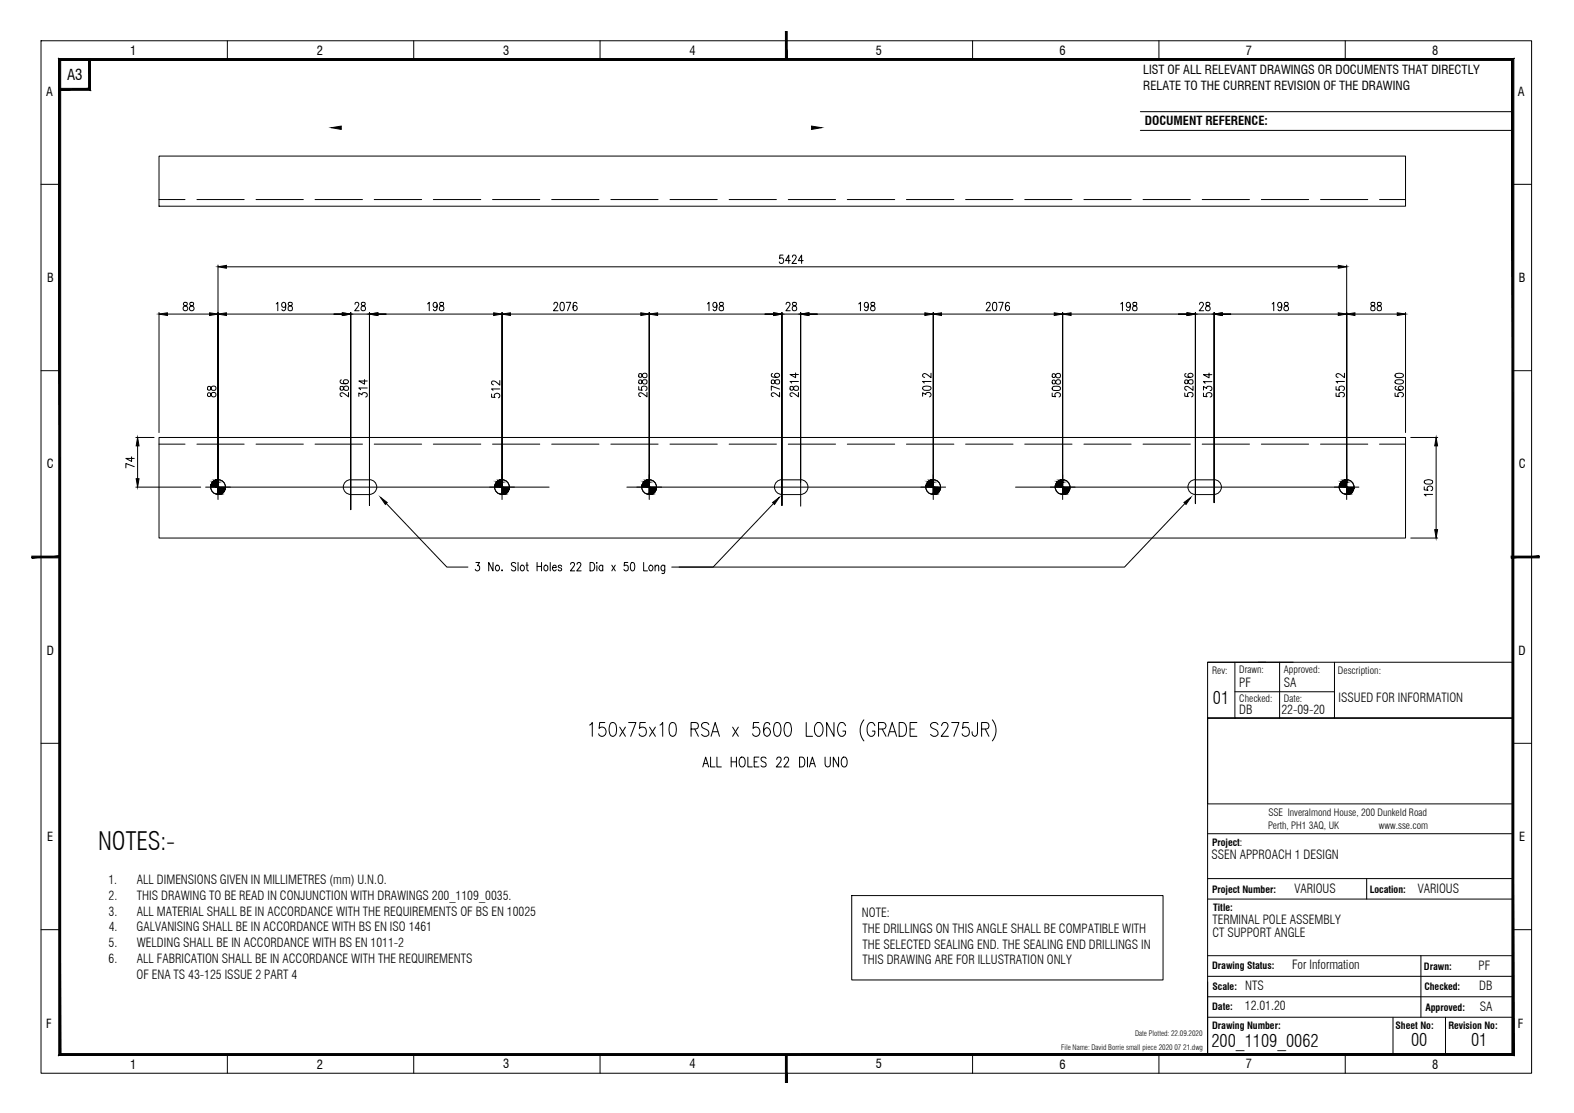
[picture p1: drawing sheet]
<svg xmlns="http://www.w3.org/2000/svg" width="420mm" height="297mm" viewBox="0 0 420 297" stroke-linecap="round" stroke-linejoin="round" font-family="sans-serif">
<!-- layer: Border -->
<g fill="none" stroke="#000" stroke-width=".27">
<path d="M304.4 29.8h99.4M304.4 34.8h99.4M322.4 176.7h81.4M345.2 176.7h-22.8v14.9h81.4h-81.4v89.8h81.4M356.2 176.7v14.9M403.8 213.5v18.1M322.4 222.5h81.4M322.4 234.5h81.4M322.4 239.9h81.4M364.8 234.5v5.4M322.4 255.1h81.4M379.3 255.1v16.4"/>
<path d="M322.4 260.6h81.4M322.4 266h81.4M322.4 271.5h81.4M371.8 271.5v9.9M385.9 271.5v9.9"/>
</g>
<!-- layer: Border Grid -->
<g fill="none" stroke="#000" stroke-width=".27">
<path d="M11 10.9h397.8v275.5h-397.8zM60.7 10.9v5M110.4 10.9v5M160.2 10.9v5M259.6 10.9v5M309.4 10.9v5M359.1 10.9v5M11 49.2h4.9M403.8 49.2h5M11 98.9h4.9M403.8 98.9h5M11 198.4h4.9"/>
<path d="M403.8 198.4h5M11 248.1h4.9M403.8 248.1h5M60.7 281.4v5M110.4 281.4v5M160.2 281.4v5M259.6 281.4v5M309.4 281.4v5M359.1 281.4v5"/>
</g>
<!-- layer: Border -->
<g fill="#000" stroke="#000" stroke-width=".27">
<path d="M15.7 15.6l.5 .5 387.9-.5zM16.2 16.1l387.9-.5-.5 .5zM404.1 15.6l-.5 .5 .5 265.6zM403.6 16.1l.5 265.6-.5-.5zM15.7 281.7h388.4l-.5-.5zM16.2 281.2h387.4l-387.9 .5zM15.7 15.6v266.1l.5-.5zM15.7 15.6l.5 .5v265.1z"/>
<path d="M15.9 23.6v.5l7.8-.5zM15.9 24.1l7.8-.5 .5 .5zM23.7 15.9v7.7l.5 .5zM23.7 15.9h.5v8.2z"/>
</g>
<!-- layer: 0 -->
<g fill="#000" stroke="#000" stroke-width=".27">
<path d="M209.7 8.4v7.5h.4zM209.7 8.4h.4v7.5z"/>
<path d="M8.5 148.9h7.4v-.5zM8.5 148.4h7.4l-7.4 .5z"/>
<path d="M403.4 148.9h7.5v-.5zM403.4 148.4h7.5l-7.5 .5z"/>
<path d="M209.7 281.4v7.5h.4zM209.7 281.4h.4v7.5z"/>
</g>
<path d="M329.6 176.7v14.9M335.9 176.7h2M341.6 176.7v14.9M403.8 176.7v14.9M322.4 191.6h81.4v22.9h-81.4zM329.6 184.6h26.6" fill="none" stroke="#000" stroke-width=".27"/>
<!-- layer: PDF22_Dimensions -->
<path d="M88.5 34.1l2.6-.4v.8zM216.6 33.7l2.7 .4-2.7 .4z" fill="#000" stroke="#000" stroke-width=".27"/>
<!-- layer: PDF23_Text -->
<g fill="none" stroke="#000" stroke-width=".27">
<path d="M157.4 193.5l.7-.7v3.7M161.4 192.8h-1.3l-.2 1.6a1.15 1.15 0 0 1 1.6 .1 1.15 1.15 0 0 1 0 1.6 1.15 1.15 0 0 1-1.6 .1l-.1-.4M163 193l.7-.2a1.71 1.71 0 0 1 .9 2.1l-.1 .9-.4 .5-.7 .2a1.84 1.84 0 0 1-.8-2.1zM165.4 194.1l1.5 2.4M166.9 194.1l-1.5 2.4M167.8 192.8h1.9l-1.4 3.7M172.3 192.8h-1.5l-.1 1.6a1.08 1.08 0 0 1 1.4-.2 1.08 1.08 0 0 1 .4 1.3 1 1 0 0 1-.8 1 1 1 0 0 1-1.1-.7M173.4 194.1l1.5 2.4M174.9 194.1l-1.5 2.4M176.2 193.5l.7-.7v3.7M179 193l.7-.2a1.71 1.71 0 0 1 .8 2.1l-.1 .9-.3 .5-.7 .2a1.71 1.71 0 0 1-.8-2.1l.1-.9zM184.5 194.6h1.2a.88 .88 0 0 0 .7-.9 .88 .88 0 0 0-.7-.9h-1.2v3.7"/>
<path d="M185.4 194.6l1 1.9M189.2 193.4a1.03 1.03 0 0 0-1.1-.6 1.03 1.03 0 0 0-.8 .9l.3 .5 1.1 .5a.95 .95 0 0 1 .5 1.2 .95 .95 0 0 1-1.2 .6l-.7-.5M189.8 196.5l1.1-3.7 1.2 3.7M190.2 195.3h1.4M195.6 194.1l1.5 2.4M197.1 194.1l-1.5 2.4M202.6 192.8h-1.4l-.2 1.6a1.08 1.08 0 0 1 1.4-.2 1.08 1.08 0 0 1 .4 1.3 1 1 0 0 1-.8 1 1 1 0 0 1-1.1-.7M205.5 193.4l-.2-.4-.6-.2a2.04 2.04 0 0 0-.9 2.5l.2 .7 .7 .5a1.09 1.09 0 0 0 1-1.3 1.09 1.09 0 0 0-1.5-.8l-.4 .9M206.9 193l.7-.2a1.84 1.84 0 0 1 .9 2.1l-.5 1.4-.7 .2a1.84 1.84 0 0 1-.8-2.1zM209.7 193l.7-.2a1.84 1.84 0 0 1 .9 2.1l-.5 1.4-.7 .2a1.84 1.84 0 0 1-.8-2.1zM215.2 192.8v3.7h1.7M218 193l.3-.2a1.26 1.26 0 0 1 1.4 1.4 1.62 1.62 0 0 1-1.4 2.3 2.41 2.41 0 0 1-.3-3.5z"/>
<path d="M222.6 192.8v3.7l-1.9-3.7v3.7M225.7 193.7a.98 .98 0 0 0-1-.9 .98 .98 0 0 0-.9 .9 2.33 2.33 0 0 0 .6 2.8 1.13 1.13 0 0 0 1.3-1.4h-.7M230.6 192.1a4.5 4.5 0 0 0 0 5.6M233.5 193.7a.98 .98 0 0 0-.9-.9 .98 .98 0 0 0-1 .9 2.26 2.26 0 0 0 .7 2.8 1.09 1.09 0 0 0 1.2-1.4h-.6M234.5 194.6h1.3a.89 .89 0 0 0 .7-.9 .89 .89 0 0 0-.7-.9h-1.3v3.7M235.5 194.6l1 1.9M237.1 196.5l1.1-3.7 1.1 3.7M237.5 195.3h1.4M240 192.8h1a2.17 2.17 0 0 1 0 3.7h-1zM242.9 194.6h1.2M244.8 192.8h-1.9v3.7h1.9M250.4 193.4a1.05 1.05 0 0 0-1.1-.6 1.05 1.05 0 0 0-.9 .9 1.61 1.61 0 0 0 1.4 1 .95 .95 0 0 1 .6 1 .95 .95 0 0 1-.7 .8h-.6l-.7-.5"/>
<path d="M251.4 193.7l.5-.9 .9 .2a1.15 1.15 0 0 1-.2 1.7l-1.4 1.8h2M254 192.8h2l-1.4 3.7M258.5 192.8h-1.4l-.2 1.6a1.08 1.08 0 0 1 1.4-.2 1.08 1.08 0 0 1 .5 1.3 1 1 0 0 1-.8 1 1 1 0 0 1-1.2-.7M260.9 192.8v2.9l-.1 .5-.7 .3a.95 .95 0 0 1-.6-1.2M262 194.6h1.3a.89 .89 0 0 0 .7-.9 .89 .89 0 0 0-.7-.9h-1.3v3.7M263 194.6l1 1.9M264.9 192.1a4.5 4.5 0 0 1 0 5.6M187.6 204.7l.8-2.6 .8 2.6M187.9 203.8h1M189.7 202.1v2.6h1.2M191.4 202.1v2.6h1.2M195.2 202.1v2.6"/>
<path d="M195.2 203.3h1.4M196.6 202.1v2.6M197.7 202.2a.83 .83 0 0 1 .9 0 .83 .83 0 0 1 .3 .8 1.49 1.49 0 0 1-.6 1.7 .86 .86 0 0 1-1-1v-.7zM199.6 202.1v2.6h1.2M201.3 203.3h.8M202.6 202.1h-1.3v2.6h1.3M204.5 202.4a.76 .76 0 0 0-1.4 0l.2 .6 1 .6 .2 .7a.81 .81 0 0 1-1.4 0M207.3 202.7l.4-.6 .7 .1 .1 .4-.3 .9-1 1.2h1.4M209.3 202.7l.4-.6 .6 .1 .2 .4-.3 .9-1 1.2h1.4M213.4 202.1h.7a1.52 1.52 0 0 1 0 2.6h-.7zM215.5 202.1v2.6M216.1 204.7l.8-2.6 .8 2.6"/>
<path d="M216.4 203.8h.9M220.2 202.1l.2 2.2a.68 .68 0 0 0 1.2 0v-2.2M223.8 202.1v2.6l-1.4-2.6v2.6M224.9 202.2l.3-.1a.85 .85 0 0 1 .9 .9v.7a.81 .81 0 0 1-.8 1 .81 .81 0 0 1-.7-1v-1z"/>
</g>
<!-- layer: PDF23_EL-Steel -->
<g fill="none" stroke="#000" stroke-width=".27">
<path d="M42.4 41.7h332.8v13.3h-332.8zM42.4 116.8h332.8v26.8h-332.8zM93.6 128a1.97 1.97 0 0 0-2 2 1.97 1.97 0 0 0 2 2M93.6 132h5M93.6 128.1h5M98.6 128a1.97 1.97 0 0 1 2 2 1.97 1.97 0 0 1-2 2M208.7 128a1.97 1.97 0 0 0-2 2 1.97 1.97 0 0 0 2 2M208.7 132h5M208.7 128.1h5M213.7 128a1.97 1.97 0 0 1 2 2 1.97 1.97 0 0 1-2 2M319.1 128a1.97 1.97 0 0 0-2 2 1.97 1.97 0 0 0 2 2M319.1 132h5"/>
<path d="M319.1 128.1h5M324.1 128a1.97 1.97 0 0 1 1.9 2 1.97 1.97 0 0 1-1.9 2"/>
<circle cx="58.2" cy="130" r="1.97"/>
<circle cx="134" cy="130" r="1.97"/>
<circle cx="173.3" cy="130" r="1.97"/>
<circle cx="249.1" cy="130" r="1.97"/>
<circle cx="283.6" cy="130" r="1.97"/>
<circle cx="359.5" cy="130" r="1.97"/>
</g>
<!-- layer: PDF23_EL-Steel-Hidd -->
<g fill="none" stroke="#000" stroke-width=".27">
<path d="M42.4 53.3h7M52.6 53.3h12.6M68.4 53.3h12.6M84.1 53.3h12.7M99.9 53.3h12.7M115.7 53.3h12.6M131.5 53.3h12.6M147.3 53.3h12.6M163.1 53.3h12.6M178.8 53.3h12.7M194.6 53.3h12.6M210.4 53.3h12.6"/>
<path d="M226.2 53.3h12.6M242 53.3h12.6M257.8 53.3h12.6M273.5 53.3h12.7M289.3 53.3h12.6M305.1 53.3h12.6M320.9 53.3h12.6M336.7 53.3h12.6M352.5 53.3h12.6M368.2 53.3h7M42.4 118.5h7M52.6 118.5h12.6"/>
<path d="M68.4 118.5h12.6M84.1 118.5h12.7M99.9 118.5h12.7M115.7 118.5h12.6M131.5 118.5h12.6M147.3 118.5h12.6M163.1 118.5h12.6M178.8 118.5h12.7M194.6 118.5h12.6M210.4 118.5h12.6M226.2 118.5h12.6M242 118.5h12.6"/>
<path d="M257.8 118.5h12.6M273.5 118.5h12.7M289.3 118.5h12.6M305.1 118.5h12.6M320.9 118.5h12.6M336.7 118.5h12.6M352.5 118.5h12.6M368.2 118.5h7"/>
</g>
<!-- layer: PDF23_EL-Holes -->
<g fill="none" stroke="#000" stroke-width=".27">
<path d="M54.9 130h6.6M58.2 126.7v6.6M130.7 130h6.6M134 126.7v6.6M170 130h6.6M173.3 126.7v6.6M245.8 130h6.6M249.1 126.7v6.6M280.4 130h6.6M283.7 126.7v6.6M356.2 130h6.5M359.5 126.7v6.6"/>
<circle cx="58.2" cy="130" r="1.97"/>
<circle cx="134" cy="130" r="1.97"/>
<circle cx="173.3" cy="130" r="1.97"/>
<circle cx="249.1" cy="130" r="1.97"/>
<circle cx="283.6" cy="130" r="1.97"/>
<circle cx="359.5" cy="130" r="1.97"/>
</g>
<g fill="#000" stroke="#000" stroke-width=".27">
<path d="M57.9 128.1h.3zM58.2 131.9h.7zM133.7 128.1h.3zM134 131.9h.7zM173 128.1h.3zM173.3 131.9h.7zM248.7 128.1h.4zM249.1 131.9h.7zM283.3 128.1h.4zM283.7 131.9h.6zM359.1 128.1h.4zM359.5 131.9h.7z"/>
<path d="M57.9 128.1h.3zM57.5 128.1h.7zM57.5 128.1l.7 .2v-.2zM57.2 128.3l.3-.2 .7 .2zM57.2 128.3l1 .2v-.2zM57 128.5l.2-.2 1 .2zM57 128.5l1.2 .3v-.3zM57 128.5l1.2 .3h-1.5zM56.7 128.8l1.5 .2v-.2zM56.7 128.8l1.5 .2h-1.7zM56.5 129l1.7 .3v-.3zM56.5 129l1.7 .3h-1.9zM56.3 129.3l1.9 .4v-.4zM56.3 129.3l1.9 .4h-2zM56.2 129.7l2 .3v-.3zM56.2 129.7l2 .3h-2z"/>
<path d="M58.2 131.9l.3 .1zM58.2 132h.3z"/>
<path d="M58.2 130l1.9 .3v-.3zM58.2 130l1.9 .3h-1.9zM58.2 130.3l1.9 .4v-.4zM58.2 130.3l1.9 .4h-1.9zM58.2 130.7l1.7 .3 .2-.3zM58.2 130.7l1.7 .3h-1.7zM58.2 131l1.5 .3 .2-.3zM58.2 131l1.5 .3h-1.5zM58.2 131.3l1.3 .2 .2-.2zM58.2 131.3l1.3 .2h-1.3zM58.2 131.5l1 .2 .3-.2zM58.2 131.5l1 .2h-1zM58.2 131.7l.7 .2 .3-.2zM58.2 131.7l.7 .2h-.7z"/>
<path d="M133.7 128.1h.3zM133.4 128.1h.6zM133.4 128.1l.6 .2v-.2zM133 128.3l.4-.2 .6 .2zM133 128.3l1 .2v-.2zM132.7 128.5l.3-.2 1 .2zM132.7 128.5l1.3 .3v-.3zM132.7 128.5l1.3 .3h-1.5zM132.5 128.8l1.5 .2v-.2zM132.5 128.8l1.5 .2h-1.7zM132.3 129l1.7 .3v-.3zM132.3 129l1.7 .3h-1.8zM132.2 129.3l1.8 .4v-.4zM132.2 129.3l1.8 .4h-1.9zM132.1 129.7l1.9 .3v-.3zM132.1 129.7l1.9 .3h-2z"/>
<path d="M134 131.9l.4 .1zM134 132h.4z"/>
<path d="M134 130l2 .3v-.3zM134 130l2 .3h-2zM134 130.3l1.9 .4 .1-.4zM134 130.3l1.9 .4h-1.9zM134 130.7l1.7 .3 .2-.3zM134 130.7l1.7 .3h-1.7zM134 131l1.5 .3 .2-.3zM134 131l1.5 .3h-1.5zM134 131.3l1.3 .2 .2-.2zM134 131.3l1.3 .2h-1.3zM134 131.5l1 .2 .3-.2zM134 131.5l1 .2h-1zM134 131.7l.7 .2 .3-.2zM134 131.7l.7 .2h-.7z"/>
<path d="M173 128.1h.3zM172.6 128.1h.7zM172.6 128.1l.7 .2v-.2zM172.3 128.3l.3-.2 .7 .2zM172.3 128.3l1 .2v-.2zM172 128.5l.3-.2 1 .2zM172 128.5l1.3 .3v-.3zM172 128.5l1.3 .3h-1.5zM171.8 128.8l1.5 .2v-.2zM171.8 128.8l1.5 .2h-1.7zM171.6 129l1.7 .3v-.3zM171.6 129l1.7 .3h-1.9zM171.4 129.3l1.9 .4v-.4zM171.4 129.3l1.9 .4h-1.9zM171.4 129.7l1.9 .3v-.3zM171.4 129.7l1.9 .3h-2z"/>
<path d="M173.3 131.9l.3 .1zM173.3 132h.3z"/>
<path d="M173.3 130l1.9 .3v-.3zM173.3 130l1.9 .3h-1.9zM173.3 130.3l1.9 .4v-.4zM173.3 130.3l1.9 .4h-1.9zM173.3 130.7l1.7 .3 .2-.3zM173.3 130.7l1.7 .3h-1.7zM173.3 131l1.5 .3 .2-.3zM173.3 131l1.5 .3h-1.5zM173.3 131.3l1.3 .2 .2-.2zM173.3 131.3l1.3 .2h-1.3zM173.3 131.5l1 .2 .3-.2zM173.3 131.5l1 .2h-1zM173.3 131.7l.7 .2 .3-.2zM173.3 131.7l.7 .2h-.7z"/>
<path d="M248.7 128.1h.4zM248.4 128.1h.7zM248.4 128.1l.7 .2v-.2zM248.1 128.3l.3-.2 .7 .2zM248.1 128.3l1 .2v-.2zM247.8 128.5l.3-.2 1 .2zM247.8 128.5l1.3 .3v-.3zM247.8 128.5l1.3 .3h-1.5zM247.6 128.8l1.5 .2v-.2zM247.6 128.8l1.5 .2h-1.7zM247.4 129l1.7 .3v-.3zM247.4 129l1.7 .3h-1.8zM247.3 129.3l1.8 .4v-.4zM247.3 129.3l1.8 .4h-1.9zM247.2 129.7l1.9 .3v-.3zM247.2 129.7l1.9 .3h-2z"/>
<path d="M249.1 131.9l.4 .1zM249.1 132h.4z"/>
<path d="M249.1 130l2 .3v-.3zM249.1 130l2 .3h-2zM249.1 130.3l1.8 .4 .2-.4zM249.1 130.3l1.8 .4h-1.8zM249.1 130.7l1.7 .3 .1-.3zM249.1 130.7l1.7 .3h-1.7zM249.1 131l1.5 .3 .2-.3zM249.1 131l1.5 .3h-1.5zM249.1 131.3l1.3 .2 .2-.2zM249.1 131.3l1.3 .2h-1.3zM249.1 131.5l1 .2 .3-.2zM249.1 131.5l1 .2h-1zM249.1 131.7l.7 .2 .3-.2zM249.1 131.7l.7 .2h-.7z"/>
<path d="M283.3 128.1h.4zM283 128.1h.7zM283 128.1l.7 .2v-.2zM282.7 128.3l.3-.2 .7 .2zM282.7 128.3l1 .2v-.2zM282.4 128.5l.3-.2 1 .2zM282.4 128.5l1.3 .3v-.3zM282.4 128.5l1.3 .3h-1.6zM282.1 128.8l1.6 .2v-.2zM282.1 128.8l1.6 .2h-1.7zM282 129l1.7 .3v-.3zM282 129l1.7 .3h-1.9zM281.8 129.3l1.9 .4v-.4zM281.8 129.3l1.9 .4h-2zM281.7 129.7l2 .3v-.3zM281.7 129.7l2 .3h-2z"/>
<path d="M283.7 131.9l.3 .1zM283.7 132h.3z"/>
<path d="M283.7 130l1.9 .3v-.3zM283.7 130l1.9 .3h-1.9zM283.7 130.3l1.8 .4 .1-.4zM283.7 130.3l1.8 .4h-1.8zM283.7 130.7l1.7 .3 .1-.3zM283.7 130.7l1.7 .3h-1.7zM283.7 131l1.5 .3 .2-.3zM283.7 131l1.5 .3h-1.5zM283.7 131.3l1.2 .2 .3-.2zM283.7 131.3l1.2 .2h-1.2zM283.7 131.5l.9 .2 .3-.2zM283.7 131.5l.9 .2h-.9zM283.7 131.7l.6 .2 .3-.2zM283.7 131.7l.6 .2h-.6z"/>
<path d="M359.1 128.1h.4zM358.8 128.1h.7zM358.8 128.1l.7 .2v-.2zM358.5 128.3l.3-.2 .7 .2zM358.5 128.3l1 .2v-.2zM358.2 128.5l.3-.2 1 .2zM358.2 128.5l1.3 .3v-.3zM358.2 128.5l1.3 .3h-1.5zM358 128.8l1.5 .2v-.2zM358 128.8l1.5 .2h-1.8zM357.7 129l1.8 .3v-.3zM357.7 129l1.8 .3h-1.9zM357.6 129.3l1.9 .4v-.4zM357.6 129.3l1.9 .4h-2zM357.5 129.7l2 .3v-.3zM357.5 129.7l2 .3h-2z"/>
<path d="M359.5 131.9l.3 .1zM359.5 132h.3z"/>
<path d="M359.5 130l1.9 .3v-.3zM359.5 130l1.9 .3h-1.9zM359.5 130.3l1.8 .4 .1-.4zM359.5 130.3l1.8 .4h-1.8zM359.5 130.7l1.7 .3 .1-.3zM359.5 130.7l1.7 .3h-1.7zM359.5 131l1.5 .3 .2-.3zM359.5 131l1.5 .3h-1.5zM359.5 131.3l1.3 .2 .2-.2zM359.5 131.3l1.3 .2h-1.3zM359.5 131.5l1 .2 .3-.2zM359.5 131.5l1 .2h-1zM359.5 131.7l.7 .2 .3-.2zM359.5 131.7l.7 .2h-.7z"/>
</g>
<!-- layer: PDF23_Dimensions -->
<g fill="none" stroke="#000" stroke-width=".27">
<path d="M58.2 70.7v58M60.4 71.2h296.8M209 68.1h-.8l-.1 .9a.68 .68 0 0 1 .9 .1 .68 .68 0 0 1 0 .9 .68 .68 0 0 1-.9 .1l-.1-.2M211 69.6h-1.3l.9-1.5v2.2M211.5 68.6l.2-.4a.62 .62 0 0 1 .8 .2 .62 .62 0 0 1-.2 .8l-.9 1.1h1.2M214.4 69.6h-1.3l.9-1.5v2.2M359.5 70.7v58M42.4 83.4v32M44.7 83.8h11.3M49.1 80.8a.67 .67 0 0 0 0 .7 .67 .67 0 0 0 .7 .2 .65 .65 0 0 1 .1 1.1 .65 .65 0 0 1-1-.2 .65 .65 0 0 1 .5-.9l.5-.3a.44 .44 0 0 0-.3-.7zM50.8 80.8a.68 .68 0 0 0 .1 .7 .68 .68 0 0 0 .6 .2 .66 .66 0 0 1 .2 1.1 .66 .66 0 0 1-1.1-.2 .66 .66 0 0 1 .5-.9l.5-.3a.44 .44 0 0 0-.3-.7zM58.2 83.4v45.3v-45.3"/>
<path d="M60.4 83.8h31h-2.3M73.7 81.1l.5-.4v2.2M76.3 81.4l-.3 .6a.61 .61 0 0 1-.8-.7 .61 .61 0 0 1 1-.3l.1 .4a1.07 1.07 0 0 1-.7 1.5l-.3-.3M77 80.8a.48 .48 0 0 0 .2 .7 .69 .69 0 0 1 .9 .9 .69 .69 0 0 1-1.2 .3v-.2a1.01 1.01 0 0 1 1-1.1 .44 .44 0 0 0-.2-.7zM93.6 83.4v52.6v-52.6M93.6 83.8h5M94.8 81.2v-.3l.3-.2h.3l.4 .4-.3 .8-.8 1h1.2M96.5 80.8v.4l.2 .3a.71 .71 0 0 1 .9 .7 .71 .71 0 0 1-.8 .7 .74 .74 0 0 1-.4-.9 .74 .74 0 0 1 .8-.5l.2-.1a.44 .44 0 0 0-.3-.7zM98.6 83.4v51.5v-51.5M103.1 83.8h-2.2h30.9M114.1 81.1l.5-.4v2.2M116.7 81.4l-.3 .6a.6 .6 0 0 1-.8-.7 .6 .6 0 0 1 1-.3l.1 .4a1.14 1.14 0 0 1-.7 1.5l-.3-.3"/>
<path d="M117.5 80.8a.48 .48 0 0 0 .2 .7 .69 .69 0 0 1 .8 .9 .69 .69 0 0 1-1.1 .3v-.7l.9-.6a.48 .48 0 0 0-.2-.7zM134 83.4v45.3v-45.3M136.3 83.8h34.8M147.9 81.2l.3-.5 .5 .1 .2 .3-.3 .8-.9 1h1.3M149.7 80.8l.4-.1a1.48 1.48 0 0 1 0 2.2h-.1a1.7 1.7 0 0 1-.3-2.1zM151.2 80.7h1.1l-.8 2.2M154 81a.53 .53 0 0 0-.8-.2l-.2 .9a.9 .9 0 0 0 .4 1.2 .66 .66 0 0 0 .7-.8 .66 .66 0 0 0-.9-.4l-.2 .5M170.6 99.8a.63 .63 0 0 0 .2 .9l.4-.1a.89 .89 0 0 1 .4-.9 .89 .89 0 0 1 1 .1l.1 .6a.74 .74 0 0 1-.9 .4 .74 .74 0 0 1-.5-.9l-.3-.2zM173.3 83.4v45.3v-45.3M175.5 83.8h31h-2.3M188.8 81.1l.5-.4v2.2M191.4 81.4l-.3 .6a.6 .6 0 0 1-.8-.7 .6 .6 0 0 1 1-.3l.1 .4a1.14 1.14 0 0 1-.7 1.5l-.3-.3"/>
<path d="M192.1 80.8v.6a.94 .94 0 0 1 .9 1.4 .71 .71 0 0 1-1.1-.5 .71 .71 0 0 1 .9-.8l.2-.1a.48 .48 0 0 0-.3-.7zM206.2 99.7a.48 .48 0 0 0-.2 .8l.3 .1a1.47 1.47 0 0 0 1.8-.4 .63 .63 0 0 0-.8-.6 .63 .63 0 0 0-.4 .9l.5 .2M208.7 83.4v51.5v-51.5M208.7 83.8h5M209.8 81.2l.4-.5h.4l.3 .4a2.54 2.54 0 0 1-1.1 1.8h1.1M211.6 80.8v.6l.2 .1a.71 .71 0 0 1 .9 .8 .71 .71 0 0 1-1.1 .5 .94 .94 0 0 1 .9-1.4 .44 .44 0 0 0-.3-.7zM212.4 99.5v1.3l-1.5-.9h2.2M218.2 83.8h-2.3h31M229.2 81.1l.5-.4v2.2M231.8 81.4l-.3 .6a.63 .63 0 0 1-.8-.6 .63 .63 0 0 1 .8-.6l.3 .6a1.14 1.14 0 0 1-.7 1.5l-.3-.3M232.6 80.8l-.1 .4 .2 .3a.71 .71 0 0 1 .9 .7 .71 .71 0 0 1-.8 .7 .74 .74 0 0 1-.4-.9 .74 .74 0 0 1 .8-.5l.2-.1a.44 .44 0 0 0-.2-.7zM248.5 99.6v1.2l-1-.9-.8-.2-.4 .3v.4l.5 .3"/>
<path d="M249.1 83.4v45.3v-45.3M251.3 83.8h30.1M263.3 81.2l.3-.5 .5 .1 .2 .3-.2 .8-.9 1h1.2M265.2 80.8l.4-.1a1.29 1.29 0 0 1 .4 1.8l-.1 .3-.5 .1a1.7 1.7 0 0 1-.2-2.1zM266.6 80.7h1.2l-.8 2.2M269.4 81v-.2l-.5-.1a1.29 1.29 0 0 0 .1 2.2 .64 .64 0 0 0 .5-.9 .64 .64 0 0 0-1-.1l-.1 .3M281 99.8a.63 .63 0 0 0 .2 1l.4-.1a.89 .89 0 0 1 .4-.9 .89 .89 0 0 1 1 0 .66 .66 0 0 1-.3 1 .66 .66 0 0 1-.9-.5l-.2-.5zM283.7 83.4v45.3v-45.3M285.9 83.8h31h-2.3M299.2 81.1l.4-.4v2.2M301.7 81.4l-.2 .6a.6 .6 0 0 1-.9-.7 .6 .6 0 0 1 1.1-.3v.4a1.14 1.14 0 0 1-.6 1.5l-.4-.3M302.5 80.8v.6a.94 .94 0 0 1 .9 1.4 .71 .71 0 0 1-1.1-.5 .71 .71 0 0 1 .9-.8l.2-.1a.48 .48 0 0 0-.3-.7z"/>
<path d="M316.6 99.7a.48 .48 0 0 0-.3 .8l.3 .1a1.47 1.47 0 0 0 1.9-.4 .65 .65 0 0 0-.8-.6 .65 .65 0 0 0-.5 .9l.5 .2M319.1 83.4v51v-51M319.1 83.8h5M320.2 81.2l.3-.5 .6 .2a.7 .7 0 0 1-.1 1l-.9 1h1.2M322 80.8l-.1 .4 .2 .3a.71 .71 0 0 1 .9 .7 .71 .71 0 0 1-.7 .7 .73 .73 0 0 1-.5-.9 .73 .73 0 0 1 .9-.5 .45 .45 0 0 0 .3-.4 .45 .45 0 0 0-.4-.4zM322.7 99.6v1.2l-1.4-.8h2.2M324.1 83.4v50.8v-50.8M328.5 83.8h-2.2h30.9M339.6 81.1l.4-.4v2.2M342.2 81.4l-.3 .6a.64 .64 0 0 1-.9-.6 .64 .64 0 0 1 .9-.6 1.64 1.64 0 0 1-.3 2.1l-.4-.3M342.9 80.8l-.1 .4 .3 .3a.71 .71 0 0 1 .8 .7 .71 .71 0 0 1-.7 .7 .73 .73 0 0 1-.5-.9 .73 .73 0 0 1 .9-.5l.2-.1a.44 .44 0 0 0-.3-.7zM358.9 99.6v1.2l-1.1-.9-.7-.2-.5 .3v.4l.6 .3"/>
<path d="M359.5 83.4v45.3v-45.3M361.7 83.8h11.3M366 80.8a.48 .48 0 0 0 .3 .7 .69 .69 0 0 1 .8 .9 .69 .69 0 0 1-1.1 .3l-.1-.2a1.01 1.01 0 0 1 1-1.1 .48 .48 0 0 0-.3-.7zM367.7 80.8v.6l.2 .1a.68 .68 0 0 1 .9 .8 .68 .68 0 0 1-1.1 .4v-.7l.7-.5a.44 .44 0 0 0 .3-.4 .44 .44 0 0 0-.3-.4zM372.5 99.9l.9-.3a1 1 0 0 1 1.2 .7 1.48 1.48 0 0 1-2.2 0zM375.2 83.4v32M36.3 116.8h4.8M36.7 119v8.8M55.5 104.9a.59 .59 0 0 0 .2 .9l.5-.2a.69 .69 0 0 1 .8-.9 .69 .69 0 0 1 .4 1.1l-.2 .1a1.09 1.09 0 0 1-1.1-1zM55.5 103.2a.62 .62 0 0 0 .2 .9h.4a.92 .92 0 0 1 .4-.9 .92 .92 0 0 1 1 0 .62 .62 0 0 1-.3 1 1.01 1.01 0 0 1-1.1-1zM90.9 103.2a.63 .63 0 0 0 .2 .9h.5a.81 .81 0 0 1 .4-1 .81 .81 0 0 1 1 .4 .71 .71 0 0 1-.7 .7 .71 .71 0 0 1-.7-.8v-.2zM91.1 101.4a.48 .48 0 0 0-.2 .8l.3 .2h1.5l.3-.5a.65 .65 0 0 0-.7-.5 .65 .65 0 0 0-.5 .8l.5 .2"/>
<path d="M93 104.7v1.2l-1.6-1.1-.5 .1-.1 .3 .1 .4 .4 .2M95.8 105.8v-.9l.8 .5a.66 .66 0 0 1 1-.6 .66 .66 0 0 1 0 1.2M97.3 101.3v1.2l-1.5-.8h2.2M98 103.5h-2.2l.5 .5M131.2 105.2v.8l1 .1a.68 .68 0 0 1 0-1 .68 .68 0 0 1 1 .1 .68 .68 0 0 1-.2 1M133.4 103.8h-2.2l.4 .4M133.4 101.6v1.2l-1-.9-.8-.2-.3 .1-.1 .6 .5 .3M170.5 103.2v.9h.9a.72 .72 0 0 1 .4-1.1 .72 .72 0 0 1 .9 .8l-.4 .4M170.6 101.5a.63 .63 0 0 0 .2 .9h.4a.89 .89 0 0 1 .4-1 .89 .89 0 0 1 1 .1l.1 .6a.73 .73 0 0 1-.9 .4 .73 .73 0 0 1-.5-.8 .45 .45 0 0 0-.7-.2zM172.7 104.7v1.2l-1.1-.8-.7-.3-.3 .1-.1 .6 .5 .3M206 101.5a.6 .6 0 0 0 .2 .9l.5-.2a.68 .68 0 0 1 .8-.9 .68 .68 0 0 1 .4 1.1h-.7l-.6-.9zM208.1 104.7v1.2l-1.1-.8-.7-.3-.3 .1-.1 .6 .5 .3"/>
<path d="M208.1 103.8l-2.2-.8v1.2M211 103.2a.63 .63 0 0 0 .2 .9h.4a.96 .96 0 0 1 1.4-.9 .71 .71 0 0 1-.5 1 .71 .71 0 0 1-.8-.8l-.1-.2zM213.1 104.7v1.2l-1.4-1h-.7l-.1 .6 .5 .3M213.1 101.8h-2.2l.4 .4M246.3 105.7v-.9l.8 .5a.67 .67 0 0 1 1.1-.5 .67 .67 0 0 1-.1 1.1M246.4 103.3l.9-.3a.96 .96 0 0 1 1.2 .7 1.56 1.56 0 0 1-2.2 0zM248.5 101.8h-2.2l.4 .4M280.9 104.9v.9l.9 .1a.67 .67 0 0 1 .1-1 .67 .67 0 0 1 .9 .1 .67 .67 0 0 1-.1 1M281 103.3l.2-.2h1.5l.3 .2 .1 .5-.4 .4h-1.5l-.2-.2zM281 101.5a.63 .63 0 0 0 .2 .9h.4a.89 .89 0 0 1 .4-.9 .89 .89 0 0 1 1 0 .72 .72 0 0 1-.5 1.1 .72 .72 0 0 1-.8-.9l-.3-.3zM316.3 104.9v.8l.9 .1a.69 .69 0 0 1 .1-.9 .69 .69 0 0 1 .9 0 .69 .69 0 0 1 .1 .9l-.3 .1M316.3 101.5a.6 .6 0 0 0 .3 .9l.5-.2a.68 .68 0 0 1 .8-.9 .68 .68 0 0 1 .4 1.1h-.8l-.5-.9z"/>
<path d="M318.5 103v1.2l-1.4-1h-.6l-.2 .6 .5 .3M321.3 104.9v.9l.9 .1a.73 .73 0 0 1 .4-1.2 .73 .73 0 0 1 .9 .8l-.5 .5M321.3 104.1v-1l.8 .6a.67 .67 0 0 1 .9-.6 .67 .67 0 0 1 .3 1.1h-.3M323.5 101.9h-2.2l.4 .4M356.6 104.9v.8l1 .1a.68 .68 0 0 1 .1-.9 .68 .68 0 0 1 .9 0 .68 .68 0 0 1 .1 .9l-.2 .1M356.6 103.2v.9h1a.68 .68 0 0 1 .1-.9 .68 .68 0 0 1 .9 0 .68 .68 0 0 1 .1 .9l-.2 .1M358.9 101.8h-2.3l.5 .4M372.4 104.9v.8l1 .1a.68 .68 0 0 1 0-.9 .68 .68 0 0 1 1 0 .68 .68 0 0 1 0 .9l-.2 .1M372.5 101.6l.9-.3a.93 .93 0 0 1 1.2 .7 1.57 1.57 0 0 1-2.2 0zM372.7 103.1l-.2 .1-.1 .4a1.29 1.29 0 0 0 2.2-.1 .66 .66 0 0 0-.8-.5 .66 .66 0 0 0-.4 .8l.5 .3M376.6 116.8h7.2M383.4 119v22.4"/>
<path d="M35.1 121.9v1.2l-1.5-.8h2.2M35.8 124.5l-2.2-.8v1.2M36.3 130h17.3M103.1 134.4l16.2 16.9h5.6M206.5 134.4l-16.1 16.9h-11.1M213.7 128.7v-45.3v51.7M316.3 134.4l-16.1 16.9h-118.9M380.2 129.9v.8l1 .2a.67 .67 0 0 1 0-1 .67 .67 0 0 1 1 .1 .67 .67 0 0 1-.2 .9M380.3 128.3l1.2-.3 .8 .3 .1 .4a1.47 1.47 0 0 1-2.2 0zM382.4 132h-2.2l.4 .4M127 150.1h1l-.5 .9a.67 .67 0 0 1 .5 1 .67 .67 0 0 1-1.1-.1M131.6 150.1v2.3l-1.1-2.3v2.3"/>
<path d="M132.5 151a.73 .73 0 0 1 .9 .4 .73 .73 0 0 1-.5 1 .78 .78 0 0 1-.7-.6 .78 .78 0 0 1 .3-.8zM134 152.1v.3zM137.7 150.4a.61 .61 0 0 0-.7-.3 .61 .61 0 0 0-.5 .5l.1 .4 .9 .3a.62 .62 0 0 1-.1 1 .62 .62 0 0 1-.9-.3M138.3 150.1v2.3M139.1 151a.74 .74 0 0 1 .9 .4 .74 .74 0 0 1-.4 1l-.6-.4-.1-.5zM140.4 150.8h.6M140.7 150.1v1.8v.3l.4 .2M143.4 150.1v2.3M143.4 151.2h1.2M144.6 150.1v2.3M145.2 151.2l.2-.2a.71 .71 0 0 1 .9 .3 .71 .71 0 0 1-.3 .9l-.1 .2a.76 .76 0 0 1-.7-1.2zM146.9 150.1v2.3"/>
<path d="M147.5 151.5h1l-.1-.5a.65 .65 0 0 0-.9 .1 .65 .65 0 0 0 .1 .9l.3 .4 .6-.4M149.9 151.2a.48 .48 0 0 0-.4-.4 .48 .48 0 0 0-.5 .4l.8 .5 .1 .3a.48 .48 0 0 1-.4 .4 .48 .48 0 0 1-.5-.4M152.3 150.6l.1-.3 .3-.2h.3l.4 .4a2.54 2.54 0 0 1-1.1 1.9h1.1M154 150.6l.1-.3 .6-.2 .3 .2 .1 .4-1.1 1.7h1.1M157.5 150.1a1.19 1.19 0 0 1 1.3 .7 1.19 1.19 0 0 1-.4 1.4l-.9 .2zM159.3 150.1l.1 .1h-.2zM159.3 151v1.4M160.9 151.2l-.1-.2a.67 .67 0 0 0-.9 .6 .67 .67 0 0 0 .9 .6l.1-.2M160.9 150.8v1.6M163.3 150.8l.9 1.6M164.2 150.8l-.9 1.6M167.6 150.1h-.9l-.1 .9a.68 .68 0 0 1 .9 .1 .68 .68 0 0 1 0 .9 .68 .68 0 0 1-.9 .1v-.2"/>
<path d="M168.5 150.2l.4-.1a1.47 1.47 0 0 1 0 2.3h-.2a1.74 1.74 0 0 1-.2-2.2zM171.8 150.1v2.3h1M173.4 151a.67 .67 0 0 1 .9 .6 .67 .67 0 0 1-.9 .6l-.2-.5zM174.9 151.3l.4-.5 .5 .2v1.4M174.9 150.8v1.6M177.4 150.8v2.1l-.3 .2-.4-.1M177.4 151.2a.63 .63 0 0 0-.9-.1 .63 .63 0 0 0 0 .9l.4 .4 .5-.4M376.6 143.6h7.2"/>
</g>
<g fill="#000" stroke="#000" stroke-width=".27">
<path d="M58.2 71.2l2.2-.4v.8zM357.2 70.8l2.3 .4-2.3 .4zM42.4 83.8l2.3-.3v.7zM56 83.5l2.2 .3-2.2 .4zM58.2 83.8l2.2-.3v.7zM91.4 83.5l2.2 .3-2.2 .4zM98.6 83.8l2.3-.3v.7zM131.8 83.5l2.2 .3-2.2 .4zM134 83.8l2.3-.3v.7zM171.1 83.5l2.2 .3-2.2 .4zM173.3 83.8l2.2-.3v.7zM206.5 83.5l2.2 .3-2.2 .4z"/>
<path d="M213.7 83.8l2.2-.3v.7zM246.9 83.5l2.2 .3-2.2 .4zM249.1 83.8l2.2-.3v.7zM281.4 83.5l2.3 .3-2.3 .4zM283.7 83.8l2.2-.3v.7zM316.9 83.5l2.2 .3-2.2 .4zM324.1 83.8l2.2-.3v.7zM357.2 83.5l2.3 .3-2.3 .4zM359.5 83.8l2.2-.3v.7zM373 83.5l2.2 .3-2.2 .4zM36.7 116.8l.4 2.2h-.7zM383.4 116.8l.3 2.2h-.7z"/>
<path d="M36.4 127.8h.7l-.4 2.2zM101.6 132.8l1.8 1.3-.5 .5zM206.2 134.1l1.8-1.3-1.3 1.8zM316 134.1l1.9-1.3-1.3 1.8zM383 141.4h.7l-.3 2.2z"/>
</g>
<!-- layer: PDF23_EL-Centre-Line -->
<path d="M58.2 130h88.4M167.3 130h83M271.1 130h88.4" fill="none" stroke="#000" stroke-width=".27"/>
<!-- layer: PDF20_Dimensions -->
<path d="M227.4 239h83.1v22.5h-83.1z" fill="none" stroke="#000" stroke-width=".27"/>
<text font-size="6.7" x="26.2" y="226.8">NOTES:-</text>
<g font-size="4.7">
<text x="323.8" y="187.9">01</text>
<text x="323.4" y="279.4">200_1109_0062</text>
<text x="376.7" y="279.2">00</text>
<text x="392.7" y="279.2">01</text>
</g>
<text font-size="4" x="17.9" y="21.3">A3</text>
<g font-size="3.3">
<text x="34.7" y="14.6">1</text>
<text x="84.6" y="14.6">2</text>
<text x="134.3" y="14.6">3</text>
<text x="184.1" y="14.6">4</text>
<text x="233.8" y="14.6">5</text>
<text x="282.9" y="14.6">6</text>
<text x="332.6" y="14.6">7</text>
<text x="382.3" y="14.6">8</text>
<text x="305.2" y="19.8">LIST OF ALL RELEVANT DRAWINGS OR DOCUMENTS THAT DIRECTLY</text>
<text x="305.2" y="24">RELATE TO THE CURRENT REVISION OF THE DRAWING</text>
<text x="12.3" y="25.6">A</text>
<text x="405.2" y="25.6">A</text>
<text x="305.6" y="33.5">DOCUMENT REFERENCE:</text>
<text x="12.6" y="75.3">B</text>
<text x="405.4" y="75.3">B</text>
<text x="12.5" y="125">C</text>
<text x="405.4" y="125">C</text>
<text x="12.5" y="174.8">D</text>
<text x="405.4" y="174.8">D</text>
<text x="330.8" y="183.5">PF</text>
<text x="342.7" y="183.4">SA</text>
<text x="330.8" y="190.6">DB</text>
<text x="342" y="190.6">22-09-20</text>
<text x="357.3" y="187.4">ISSUED FOR INFORMATION</text>
<text x="12.6" y="224.5">E</text>
<text x="405.5" y="224.5">E</text>
<text x="323.4" y="229.2">SSEN APPROACH 1 DESIGN</text>
<text x="28.9" y="236">1.</text>
<text x="36.6" y="236">ALL DIMENSIONS GIVEN IN MILLIMETRES (mm) U.N.O.</text>
<text x="345.6" y="238.3">VARIOUS</text>
<text x="378.4" y="238.3">VARIOUS</text>
<text x="29" y="240.2">2.</text>
<text x="29" y="244.4">3.</text>
<text x="36.6" y="240.2">THIS DRAWING TO BE READ IN CONJUNCTION WITH DRAWINGS 200_1109_0035.</text>
<text x="36.6" y="244.4">ALL MATERIAL SHALL BE IN ACCORDANCE WITH THE REQUIREMENTS OF BS EN 10025</text>
<text x="230.1" y="244.8">NOTE:</text>
<text x="29" y="248.6">4.</text>
<text x="36.4" y="248.6">GALVANISING SHALL BE IN ACCORDANCE WITH BS EN ISO 1461</text>
<text x="230.2" y="249">THE DRILLINGS ON THIS ANGLE SHALL BE COMPATIBLE WITH</text>
<text x="323.6" y="246.7">TERMINAL POLE ASSEMBLY</text>
<text x="323.6" y="250">CT SUPPORT ANGLE</text>
<text x="29" y="252.8">5.</text>
<text x="29" y="257">6.</text>
<text x="36.5" y="252.8">WELDING SHALL BE IN ACCORDANCE WITH BS EN 1011-2</text>
<text x="36.6" y="257">ALL FABRICATION SHALL BE IN ACCORDANCE WITH THE REQUIREMENTS</text>
<text x="230.2" y="253.2">THE SELECTED SEALING END. THE SEALING END DRILLINGS IN</text>
<text x="230.2" y="257.3">THIS DRAWING ARE FOR ILLUSTRATION ONLY</text>
<text x="36.4" y="261.2">OF ENA TS 43-125 ISSUE 2 PART 4</text>
<text x="344.9" y="258.7">For Information</text>
<text x="394.7" y="258.8">PF</text>
<text x="332.3" y="269.7">12.01.20</text>
<text x="332.4" y="264.2">NTS</text>
<text x="394.8" y="264.3">DB</text>
<text x="395" y="269.7">SA</text>
<text x="12.3" y="274.2">F</text>
<text x="405.2" y="274.2">F</text>
<text x="34.7" y="285.2">1</text>
<text x="84.6" y="285.2">2</text>
<text x="134.3" y="285.2">3</text>
<text x="184.1" y="285.2">4</text>
<text x="233.8" y="285.2">5</text>
<text x="282.9" y="285.2">6</text>
<text x="332.6" y="285.2">7</text>
<text x="382.3" y="285.2">8</text>
</g>
<g font-size="2.7">
<text x="323.6" y="180">Rev:</text>
<text x="330.8" y="179.6">Drawn:</text>
<text x="342.7" y="179.6">Approved:</text>
<text x="357.2" y="180">Description:</text>
<text x="330.8" y="187.5">Checked:</text>
<text x="342.7" y="187.5">Date:</text>
<text x="338.5" y="221.1">Perth, PH1 3AQ, UK</text>
<text x="338.6" y="217.8">SSE Inveralmond House, 200 Dunkeld Road</text>
<text x="368.1" y="221.1">www.sse.com</text>
</g>
<g font-size="2.6">
<text x="323.5" y="225.8">Project:</text>
<text x="323.5" y="238.3">Project Number:</text>
<text x="365.6" y="238.3">Location:</text>
<text x="323.8" y="243.1">Title:</text>
<text x="323.5" y="258.7">Drawing Status:</text>
<text x="380.1" y="258.8">Drawn:</text>
<text x="323.5" y="269.6">Date:</text>
<text x="323.7" y="264.2">Scale:</text>
<text x="380.2" y="264.3">Checked:</text>
<text x="380.5" y="269.7">Approved:</text>
<text x="323.5" y="274.5">Drawing Number:</text>
<text x="372.5" y="274.5">Sheet No:</text>
<text x="386.6" y="274.5">Revision No:</text>
</g>
<g font-size="2">
<text x="283.2" y="280.1">File Name: David Borrie small piece 2020 07 21.dwg</text>
<text x="303" y="276.6">Date Plotted: 22.09.2020</text>
</g>
</svg>
